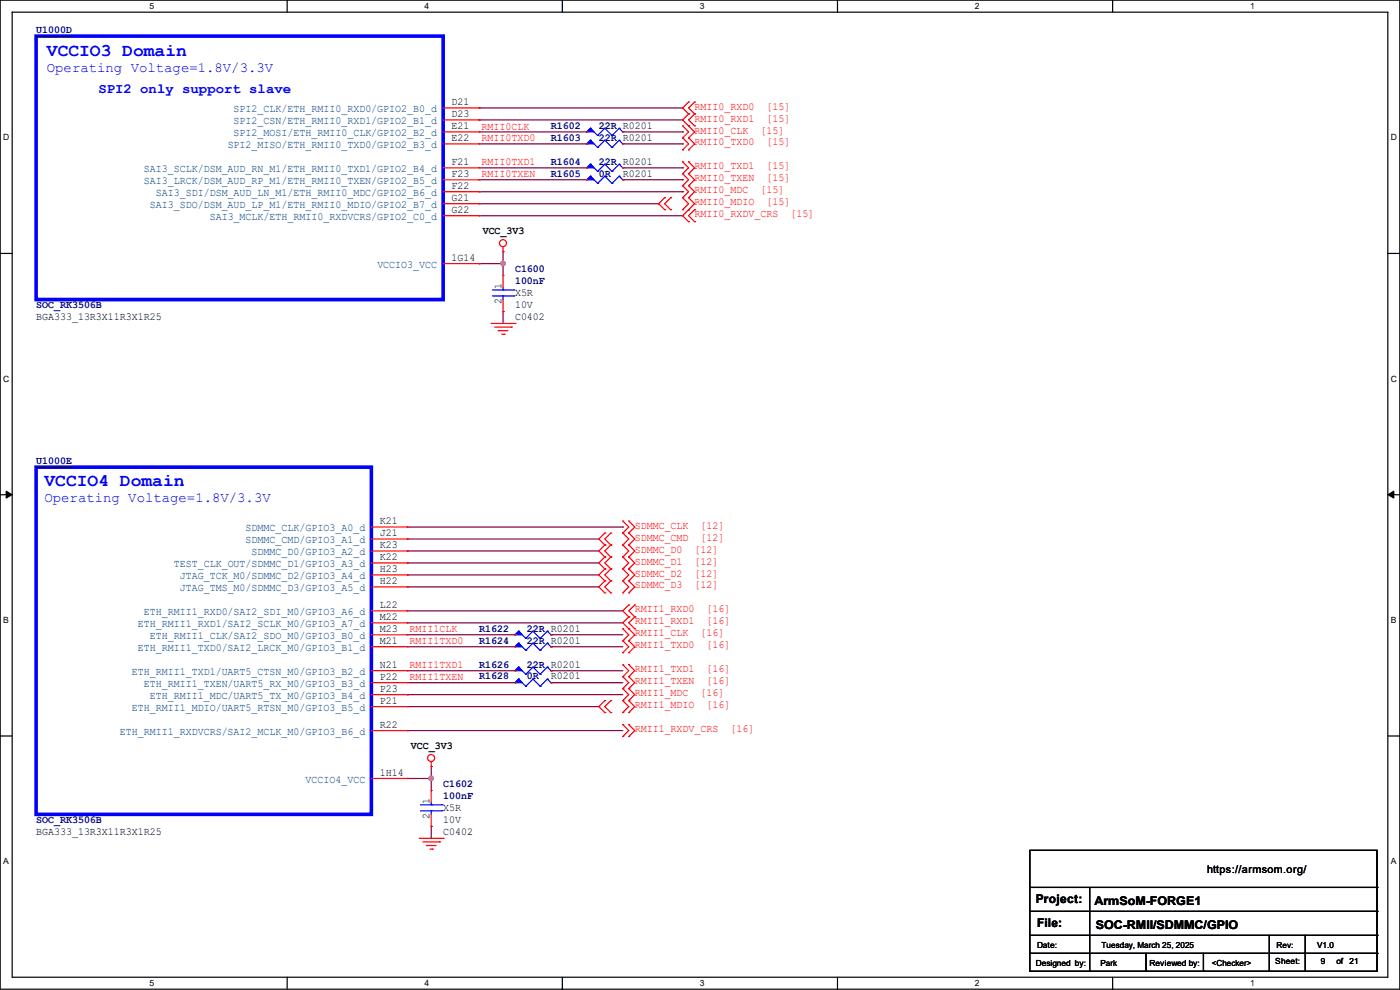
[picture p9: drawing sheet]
<svg xmlns="http://www.w3.org/2000/svg" width="297mm" height="210mm" viewBox="0 0 297 210" stroke-linecap="round" stroke-linejoin="round" font-family="sans-serif">
<path d="M0 0h297v209.8h-297zM2.6 2.6h291.8v204.7h-291.8z" fill="none" stroke="#000" stroke-width=".25"/>
<g fill="#fff">
<path d="M31.7 .3h1v2h-1z"/>
<path d="M31.7 207.6h1v1.9h-1z"/>
</g>
<path d="M60.9 0v2.6M60.9 207.3v2.5" fill="none" stroke="#000" stroke-width=".25"/>
<g fill="#fff">
<path d="M90.1 .3h1v2h-1z"/>
<path d="M90.1 207.6h1v1.9h-1z"/>
</g>
<path d="M119.3 0v2.6M119.3 207.3v2.5" fill="none" stroke="#000" stroke-width=".25"/>
<g fill="#fff">
<path d="M148.5 .3h.9v2h-.9z"/>
<path d="M148.5 207.6h.9v1.9h-.9z"/>
</g>
<path d="M177.7 0v2.6M177.7 207.3v2.5" fill="none" stroke="#000" stroke-width=".25"/>
<g fill="#fff">
<path d="M206.8 .3h1v2h-1z"/>
<path d="M206.8 207.6h1v1.9h-1z"/>
</g>
<path d="M236.1 0v2.6M236.1 207.3v2.5" fill="none" stroke="#000" stroke-width=".25"/>
<g fill="#fff">
<path d="M265.2 .3h1v2h-1z"/>
<path d="M265.2 207.6h1v1.9h-1z"/>
<path d="M.7 28.2h1.2v1.9h-1.2z"/>
<path d="M295.1 28.2h1.2v1.9h-1.2z"/>
<path d="M.7 79.3h1.2v2h-1.2z"/>
<path d="M295.1 79.3h1.2v2h-1.2z"/>
</g>
<path d="M0 53.8h2.6M294.4 53.8h2.6" fill="none" stroke="#000" stroke-width=".25"/>
<g fill="#fff">
<path d="M.7 130.5h1.2v2h-1.2z"/>
<path d="M295.1 130.5h1.1v2h-1.1z"/>
</g>
<path d="M0 104.9h2.6M294.4 104.9h2.6" fill="none" stroke="#000" stroke-width=".25"/>
<path d="M1.3 104.2l1.3 .7-1.3 .8zM294.4 104.9l1.3-.7v1.5z" fill="#000" stroke="#000" stroke-width=".21"/>
<g fill="#fff">
<path d="M.7 181.7h1.2v2h-1.2z"/>
<path d="M295.1 181.7h1.1v2h-1.1z"/>
</g>
<g fill="none" stroke="#000" stroke-width=".25">
<path d="M0 156.1h2.6M294.4 156.1h2.6M218.5 180.4h73.6v25.6h-73.6zM218.5 188.3h73.6M218.5 193.3h73.6M218.5 198.4h73.6M231.2 188.3v17.7M269.3 198.4v7.6M276.9 198.4v7.6M292.1 188.3h.1M292.1 193.3h.1M292.1 198.4h.1"/>
<path d="M218.5 202.2h73.6M231.2 206h.1M243.1 206h.1M243.1 202.2v3.8M255.3 206h.1M255.3 202.2v3.8M269.3 206h.1M276.9 206h.1M292.1 202.2h.1"/>
</g>
<g fill="none" stroke="#800040" stroke-width=".25">
<path d="M101.6 22.9h.1M101.6 25.4h.1M101.6 22.9h43.2M101.6 25.4h43.2M101.6 28h22.9M101.6 30.5h22.9M101.6 35.6h22.9M101.6 38.1h22.9M124.5 28h.1M124.5 30.5h.1M124.5 35.6h.1M124.5 38.1h.1"/>
<path d="M132.1 28h12.7M132.1 30.5h12.7M132.1 35.6h12.7M132.1 38.1h12.7M144.8 38.1h.1M144.8 28h.1M144.8 35.6h.1M144.8 30.5h.1M101.6 55.9h.1M101.6 55.9h5.1M101.6 40.7h43.2M101.6 43.2h38.1"/>
<path d="M101.6 45.8h43.2M106.7 53.4h.1M106.7 55.9h.1M106.7 53.4v5.1M139.7 43.2h.1M144.8 40.7h.1M144.8 45.8h.1M106.7 66.1h.1M106.7 66.1v2.5M86.4 114.3h.1M86.4 116.9h.1M86.4 119.4h.1"/>
<path d="M86.4 111.8h45.7M86.4 114.3h40.6M86.4 116.9h40.6M86.4 119.4h40.6M132.1 111.8h.1M86.4 122h.1M86.4 124.5h.1M86.4 129.6h.1M86.4 132.1h.1M86.4 122h40.6M86.4 124.5h40.6M86.4 129.6h45.7"/>
<path d="M86.4 132.1h45.7M86.4 134.7h22.9M86.4 137.2h22.9M109.3 134.7h.1M109.3 137.2h.1M116.9 137.2h.1M116.9 134.7h.1M116.9 134.7h15.2M116.9 137.2h15.2M86.4 147.4h.1M86.4 155h.1M86.4 142.3h22.9"/>
<path d="M86.4 144.8h22.9M86.4 147.4h45.7M86.4 149.9h40.6M86.4 155h45.7M109.3 142.3h.1M109.3 144.8h.1M116.9 144.8h.1M116.9 142.3h.1M116.9 142.3h15.2M116.9 144.8h15.2M127 149.9h.1M86.4 165.1h.1"/>
<path d="M86.4 165.1h5.1M91.5 162.6h.1M91.5 165.1h.1M91.5 175.3h.1M91.5 162.6v5.1M91.5 175.3v2.5"/>
</g>
<g fill="#f0f" stroke="#f0f" stroke-width=".25">
<circle cx="106.7" cy="55.9" r=".49"/>
<circle cx="91.5" cy="165.1" r=".49"/>
</g>
<g fill="none" stroke="#f00" stroke-width=".25">
<path d="M94 22.9h7.6M94 25.4h7.6M94 28h7.6M94 30.5h7.6M94 35.6h7.6M94 38.1h7.6M101.6 22.9h.1M101.6 25.4h.1M101.6 28h.1M101.6 30.5h.1M101.6 35.6h.1M101.6 38.1h.1"/>
<path d="M124.5 30.5h.1M124.5 28h.1M124.5 38.1h.1M124.5 35.6h.1M132.1 30.5h.1M132.1 28h.1M132.1 38.1h.1M132.1 35.6h.1M144.8 29.3h.1M144.8 26.7h.1M144.8 31.8h.1M144.8 36.9h.1"/>
<path d="M144.8 34.3h.1M144.8 39.4h.1M144.8 26.7l1.3 1.3-1.3 1.3M144.8 29.3l1.3 1.2-1.3 1.3M144.8 34.3l1.3 1.3-1.3 1.3M144.8 36.9l1.3 1.2-1.3 1.3M144.8 39.4l1.3 1.3-1.3 1.3M146.1 21.6h.1M146.1 24.2h.1M146.1 26.7h.1M146.1 29.3h.1M146.1 31.8h.1"/>
<path d="M146.1 36.9h.1M146.1 34.3h.1M146.1 39.4h.1M146.1 21.6l-1.3 1.3 1.3 1.3M146.1 24.2l-1.3 1.2 2.6 2.6-1.3 1.3M146.1 29.3l1.3 1.2-1.3 1.3M146.1 34.3l1.3 1.3-1.3 1.3M146.1 36.9l1.3 1.2-1.3 1.3M146.1 39.4l1.3 1.3-1.3 1.3M147.4 24.2h.1M147.4 21.6h.1M147.4 26.7h.1"/>
<path d="M147.4 21.6l-1.3 1.3 1.3 1.3M147.4 24.2l-1.3 1.2 1.3 1.3M94 40.7h7.6M94 43.2h7.6M94 45.8h7.6M94 55.9h7.6M101.6 40.7h.1M101.6 43.2h.1M101.6 45.8h.1M101.6 55.9h.1M106.7 53.4h.1M106.7 58.5h.1"/>
<path d="M106.7 52.4v1M106.7 58.5v2.5M141 42h.1M141 44.5h.1M141 42l-1.3 1.2 1.3 1.3M142.3 44.5h.1M142.3 42h.1M142.3 42l-1.3 1.2 1.3 1.3M144.8 42h.1M144.8 44.5h.1M144.8 42l1.3 1.2-1.3 1.3M146.1 42h.1"/>
<path d="M146.1 44.5h.1M146.1 47h.1M146.1 42l1.3 1.2-2.6 2.6 1.3 1.2M147.4 47h.1M147.4 44.5h.1M147.4 44.5l-1.3 1.3 1.3 1.2M104.2 68.6h5.1M104.9 69.4h3.6M105.7 70.1h.1M105.7 70.1h2M106.5 70.9h.5M106.7 66.1h.1"/>
<path d="M106.7 63.5v2.6M107 70.9h.1M108.5 69.4h.1M109.3 68.6h.1M78.8 111.8h7.6M78.8 114.3h7.6M78.8 116.9h7.6M78.8 119.4h7.6M86.4 111.8h.1M86.4 114.3h.1M86.4 116.9h.1M86.4 119.4h.1"/>
<path d="M128.3 113.1h.1M128.3 115.6h.1M128.3 118.2h.1M128.3 118.2l-1.3 1.2 1.3 1.3M128.3 113.1l-1.3 1.2 1.3 1.3M128.3 115.6l-1.3 1.3 1.3 1.3M129.6 115.6h.1M129.6 113.1h.1M129.6 118.2h.1M129.6 115.6l-1.3 1.3 1.3 1.3M129.6 113.1l-1.3 1.2 1.3 1.3M129.6 118.2l-1.3 1.2 1.3 1.3"/>
<path d="M132.1 113.1h.1M132.1 110.5h.1M132.1 115.6h.1M132.1 118.2h.1M132.1 110.5l1.3 1.3-1.3 1.3M132.1 118.2l1.3 1.2-1.3 1.3M132.1 113.1l1.3 1.2-1.3 1.3M132.1 115.6l1.3 1.3-1.3 1.3M133.4 113.1h.1M133.4 110.5h.1M133.4 115.6h.1M133.4 118.2h.1"/>
<path d="M133.4 110.5l1.3 1.3-1.3 1.3M133.4 113.1l1.3 1.2-1.3 1.3M133.4 115.6l1.3 1.3-1.3 1.3M133.4 118.2l1.3 1.2-1.3 1.3M78.8 122h7.6M78.8 124.5h7.6M78.8 129.6h7.6M78.8 132.1h7.6M78.8 134.7h7.6M78.8 137.2h7.6M86.4 122h.1M86.4 124.5h.1"/>
<path d="M86.4 129.6h.1M86.4 132.1h.1M86.4 134.7h.1M86.4 137.2h.1M109.3 134.7h.1M109.3 137.2h.1M116.9 134.7h.1M116.9 137.2h.1M128.3 120.7h.1M128.3 123.2h.1M128.3 125.8h.1M128.3 120.7l-1.3 1.3 1.3 1.2"/>
<path d="M128.3 123.2l-1.3 1.3 1.3 1.3M129.6 120.7h.1M129.6 123.2h.1M129.6 125.8h.1M129.6 120.7l-1.3 1.3 1.3 1.2M129.6 123.2l-1.3 1.3 1.3 1.3M132.1 120.7h.1M132.1 123.2h.1M132.1 125.8h.1M132.1 135.9h.1M132.1 133.4h.1M132.1 138.5h.1"/>
<path d="M132.1 120.7l1.3 1.3-1.3 1.2M132.1 123.2l1.3 1.3-1.3 1.3M132.1 133.4l1.3 1.3-1.3 1.2M132.1 135.9l1.3 1.3-1.3 1.3M133.4 120.7h.1M133.4 123.2h.1M133.4 125.8h.1M133.4 128.3h.1M133.4 130.9h.1M133.4 133.4h.1M133.4 135.9h.1M133.4 138.5h.1"/>
<path d="M133.4 120.7l1.3 1.3-1.3 1.2M133.4 123.2l1.3 1.3-1.3 1.3M133.4 128.3l-1.3 1.3 1.3 1.3M133.4 130.9l-1.3 1.2 2.6 2.6-1.3 1.2M133.4 135.9l1.3 1.3-1.3 1.3M134.7 130.9h.1M134.7 128.3h.1M134.7 133.4h.1M134.7 128.3l-1.3 1.3 1.3 1.3M134.7 130.9l-1.3 1.2 1.3 1.3M78.8 142.3h7.6M78.8 144.8h7.6"/>
<path d="M78.8 147.4h7.6M78.8 149.9h7.6M78.8 155h7.6M86.4 142.3h.1M86.4 144.8h.1M86.4 147.4h.1M86.4 149.9h.1M86.4 155h.1M109.3 144.8h.1M109.3 142.3h.1M116.9 144.8h.1M116.9 142.3h.1"/>
<path d="M128.3 148.6h.1M128.3 151.2h.1M128.3 148.6l-1.3 1.3 1.3 1.3M129.6 151.2h.1M129.6 148.6h.1M129.6 148.6l-1.3 1.3 1.3 1.3M132.1 156.3h.1M132.1 153.7h.1M132.1 143.6h.1M132.1 141h.1M132.1 146.1h.1M132.1 148.6h.1"/>
<path d="M132.1 151.2h.1M132.1 153.7l1.3 1.3-1.3 1.3M132.1 141l1.3 1.3-1.3 1.3M132.1 143.6l1.3 1.2-1.3 1.3M132.1 146.1l1.3 1.3-1.3 1.2M132.1 148.6l1.3 1.3-1.3 1.3M133.4 156.3h.1M133.4 153.7h.1M133.4 143.6h.1M133.4 141h.1M133.4 146.1h.1M133.4 148.6h.1"/>
<path d="M133.4 151.2h.1M133.4 153.7l1.3 1.3-1.3 1.3M133.4 141l1.3 1.3-1.3 1.3M133.4 143.6l1.3 1.2-1.3 1.3M133.4 146.1l1.3 1.3-1.3 1.2M133.4 148.6l1.3 1.3-1.3 1.3M78.8 165.1h7.6M86.4 165.1h.1M88.9 177.8h5.1M89.7 178.6h3.6M90.5 179.4h.1M90.5 179.4h2"/>
<path d="M91.5 162.6h.1M91.5 167.7h.1M91.5 175.3h.1M91.5 161.6v1M91.5 167.7v2.5M91.5 172.8v2.5M93.3 178.6h.1M94 177.8h.1M91.2 180.1h.5M91.7 180.1h.1"/>
<circle cx="106.7" cy="51.6" r=".74"/>
<circle cx="91.5" cy="160.8" r=".74"/>
</g>
<g fill="none" stroke="#00f" stroke-width=".25">
<path d="M125.3 29.8h.1M125.3 27.2h.1M125.3 37.4h.1M125.3 34.8h.1M125.3 29.8l-.8 .7M125.3 29.8l1.5 1.5M125.3 27.2l-.8 .8M125.3 27.2l1.5 1.5M125.3 37.4l-.8 .7M125.3 37.4l1.5 1.5M125.3 34.8l-.8 .8M125.3 34.8l1.5 1.6"/>
<path d="M126.8 31.3h.1M126.8 28.7h.1M126.8 38.9h.1M126.8 36.4h.1M128.3 29.8h.1M128.3 27.2h.1M128.3 37.4h.1M128.3 34.8h.1M128.3 29.8l-1.5 1.5M128.3 29.8l1.5 1.5M128.3 27.2l-1.5 1.5M128.3 27.2l1.5 1.5"/>
<path d="M128.3 37.4l-1.5 1.5M128.3 37.4l1.5 1.5M128.3 34.8l-1.5 1.6M128.3 34.8l1.5 1.6M129.8 31.3h.1M129.8 28.7h.1M129.8 38.9h.1M129.8 36.4h.1M131.4 29.8h.1M131.4 27.2h.1M131.4 37.4h.1M131.4 34.8h.1"/>
<path d="M131.4 29.8l-1.6 1.5M131.4 29.8l.7 .7M131.4 27.2l-1.6 1.5M131.4 27.2l.7 .8M131.4 37.4l-1.6 1.5M131.4 37.4l.7 .7M131.4 34.8l-1.6 1.6M131.4 34.8l.7 .8M132.1 30.5h.1M132.1 28h.1M132.1 38.1h.1M132.1 35.6h.1"/>
<path d="M104.4 62.8h4.6M104.4 61.5h4.6M106.7 61.5h.1M106.7 62.8h.1M106.7 61v.5M106.7 62.8v.7M109 62.8h.1M109 61.5h.1M110 133.9h.1M110 136.4h.1M110 133.9l-.7 .8M110 133.9l1.5 1.5"/>
<path d="M110 136.4l-.7 .8M110 136.4l1.5 1.6M111.5 135.4h.1M111.5 138h.1M113.1 133.9h.1M113.1 136.4h.1M113.1 133.9l-1.6 1.5M113.1 133.9l1.5 1.5M113.1 136.4l-1.6 1.6M113.1 136.4l1.5 1.6M114.6 135.4h.1M114.6 138h.1"/>
<path d="M116.1 133.9h.1M116.1 136.4h.1M116.1 133.9l-1.5 1.5M116.1 133.9l.8 .8M116.1 136.4l-1.5 1.6M116.1 136.4l.8 .8M116.9 134.7h.1M116.9 137.2h.1M110 144.1h.1M110 141.5h.1M110 144.1l-.7 .7M110 144.1l1.5 1.5"/>
<path d="M110 141.5l-.7 .8M110 141.5l1.5 1.5M111.5 145.6h.1M111.5 143h.1M113.1 144.1h.1M113.1 141.5h.1M113.1 144.1l-1.6 1.5M113.1 144.1l1.5 1.5M113.1 141.5l-1.6 1.5M113.1 141.5l1.5 1.5M114.6 145.6h.1M114.6 143h.1"/>
<path d="M116.1 144.1h.1M116.1 141.5h.1M116.1 144.1l-1.5 1.5M116.1 144.1l.8 .7M116.1 141.5l-1.5 1.5M116.1 141.5l.8 .8M116.9 144.8h.1M116.9 142.3h.1M89.2 172h4.6M89.2 170.7h4.6M91.5 170.7h.1M91.5 172h.1"/>
<path d="M91.5 170.2v.5M91.5 172v.8M93.8 172h.1M93.8 170.7h.1"/>
</g>
<g fill="#00f" stroke="#00f" stroke-width=".25">
<path d="M124.5 30.5l.8-.7 .7 .7z"/>
<path d="M125.3 27.2l.7 .8h-1.5z"/>
<path d="M110 133.9l.8 .8h-1.5z"/>
<path d="M125.3 37.4l.7 .7h-1.5z"/>
<path d="M109.3 137.2l.7-.8 .8 .8z"/>
<path d="M125.3 34.8l.7 .8h-1.5z"/>
<path d="M110 144.1l.8 .7h-1.5z"/>
<path d="M110 141.5l.8 .8h-1.5z"/>
</g>
<path d="M7.7 7.7h86.3v55.8h-86.3zM7.7 99.1h71.1v73.7h-71.1z" fill="none" stroke="#00f" stroke-width=".76"/>
<path d="M7.7 7.6h7.6M7.7 99.1h7.6" fill="none" stroke="#000080" stroke-width=".21"/>
<g font-size="3.8" fill="#00f">
<text x="9.9" y="11.9">VCCIO3 Domain</text>
<text x="9.4" y="103.1">VCCIO4 Domain</text>
</g>
<g font-size="3" fill="#00f">
<text x="9.9" y="15.4">Operating Voltage=1.8V/3.3V</text>
<text x="20.9" y="19.8">SPI2 only support slave</text>
<text x="9.4" y="106.6">Operating Voltage=1.8V/3.3V</text>
</g>
<g font-size="2.5">
<text x="219.8" y="191.6">Project:</text>
<text x="232.2" y="191.9">ArmSoM-FORGE1</text>
<text x="220" y="196.7">File:</text>
<text x="232.5" y="197">SOC-RMII/SDMMC/GPIO</text>
</g>
<g font-size="2.3" fill="#000080">
<text x="7.7" y="7">U1000D</text>
<text x="116.9" y="29.8">R1603</text>
<text x="116.9" y="27.3">R1602</text>
<text x="127" y="29.8">22R R0201</text>
<text x="127" y="27.3">22R R0201</text>
<text x="116.9" y="34.9">R1604</text>
<text x="127" y="34.9">22R R0201</text>
<text x="116.9" y="37.5">R1605</text>
<text x="127" y="37.5">0R</text>
<text x="109.3" y="57.8">C1600</text>
<text x="7.7" y="65.4">SOC_RK3506B</text>
<text x="109.3" y="60.3">100nF</text>
<text x="7.7" y="98.4">U1000E</text>
<text x="101.6" y="134">R1622</text>
<text x="101.6" y="136.5">R1624</text>
<text x="111.8" y="134">22R R0201</text>
<text x="111.8" y="136.5">22R R0201</text>
<text x="101.6" y="141.6">R1626</text>
<text x="111.8" y="141.6">22R R0201</text>
<text x="101.6" y="144.1">R1628</text>
<text x="111.8" y="144.1">0R</text>
<text x="94" y="167">C1602</text>
<text x="94" y="169.5">100nF</text>
<text x="7.7" y="174.6">SOC_RK3506B</text>
</g>
<g font-size="2.3" fill="#004080">
<text x="49.6" y="23.8">SPI2_CLK/ETH_RMII0_RXD0/GPIO2_B0_d</text>
<text x="49.6" y="26.4">SPI2_CSN/ETH_RMII0_RXD1/GPIO2_B1_d</text>
<text x="49.6" y="28.9">SPI2_MOSI/ETH_RMII0_CLK/GPIO2_B2_d</text>
<text x="48.3" y="31.5">SPI2_MISO/ETH_RMII0_TXD0/GPIO2_B3_d</text>
<text x="30.5" y="36.5">SAI3_SCLK/DSM_AUD_RN_M1/ETH_RMII0_TXD1/GPIO2_B4_d</text>
<text x="30.5" y="39.1">SAI3_LRCK/DSM_AUD_RP_M1/ETH_RMII0_TXEN/GPIO2_B5_d</text>
<text x="33.1" y="41.6">SAI3_SDI/DSM_AUD_LN_M1/ETH_RMII0_MDC/GPIO2_B6_d</text>
<text x="31.8" y="44.2">SAI3_SDO/DSM_AUD_LP_M1/ETH_RMII0_MDIO/GPIO2_B7_d</text>
<text x="44.5" y="46.7">SAI3_MCLK/ETH_RMII0_RXDVCRS/GPIO2_C0_d</text>
<text x="80.1" y="56.9">VCCIO3_VCC</text>
<text x="52.1" y="112.7">SDMMC_CLK/GPIO3_A0_d</text>
<text x="52.1" y="115.3">SDMMC_CMD/GPIO3_A1_d</text>
<text x="53.4" y="117.8">SDMMC_D0/GPIO3_A2_d</text>
<text x="36.9" y="120.4">TEST_CLK_OUT/SDMMC_D1/GPIO3_A3_d</text>
<text x="38.1" y="122.9">JTAG_TCK_M0/SDMMC_D2/GPIO3_A4_d</text>
<text x="38.1" y="125.4">JTAG_TMS_M0/SDMMC_D3/GPIO3_A5_d</text>
<text x="30.5" y="130.5">ETH_RMII1_RXD0/SAI2_SDI_M0/GPIO3_A6_d</text>
<text x="29.3" y="133.1">ETH_RMII1_RXD1/SAI2_SCLK_M0/GPIO3_A7_d</text>
<text x="31.8" y="135.6">ETH_RMII1_CLK/SAI2_SDO_M0/GPIO3_B0_d</text>
<text x="28" y="143.2">ETH_RMII1_TXD1/UART5_CTSN_M0/GPIO3_B2_d</text>
<text x="29.3" y="138.1">ETH_RMII1_TXD0/SAI2_LRCK_M0/GPIO3_B1_d</text>
<text x="30.5" y="145.8">ETH_RMII1_TXEN/UART5_RX_M0/GPIO3_B3_d</text>
<text x="31.8" y="148.3">ETH_RMII1_MDC/UART5_TX_M0/GPIO3_B4_d</text>
<text x="25.4" y="155.9">ETH_RMII1_RXDVCRS/SAI2_MCLK_M0/GPIO3_B6_d</text>
<text x="28" y="150.8">ETH_RMII1_MDIO/UART5_RTSN_M0/GPIO3_B5_d</text>
<text x="64.8" y="166.1">VCCIO4_VCC</text>
</g>
<g font-size="2.3">
<text x="95.8" y="22.4">D21</text>
<text x="95.8" y="24.9">D23</text>
<text x="95.8" y="27.4">E21</text>
<text x="95.8" y="30">E22</text>
<text x="95.8" y="35.1">F21</text>
<text x="95.8" y="37.6">F23</text>
<text x="95.8" y="40.1">F22</text>
<text x="132.1" y="37.5">R0201</text>
<text x="95.8" y="42.7">G21</text>
<text x="95.8" y="45.2">G22</text>
<text x="102.4" y="49.7">VCC_3V3</text>
<text x="95.8" y="55.4">1G14</text>
<text x="106.4" y="64.6" transform="rotate(-90 106.4 64.6)">2</text>
<text x="106.4" y="61.3" transform="rotate(-90 106.4 61.3)">1</text>
<text x="109.3" y="62.9">X5R</text>
<text x="109.3" y="65.4">10V</text>
<text x="7.7" y="67.9">BGA333_13R3X11R3X1R25</text>
<text x="109.3" y="67.9">C0402</text>
<text x="80.6" y="111.3">K21</text>
<text x="80.6" y="113.8">J21</text>
<text x="80.6" y="116.3">K23</text>
<text x="80.6" y="118.9">K22</text>
<text x="80.6" y="121.4">H23</text>
<text x="80.6" y="124">H22</text>
<text x="80.6" y="129">L22</text>
<text x="80.6" y="131.6">M22</text>
<text x="80.6" y="134.1">M23</text>
<text x="80.6" y="136.7">M21</text>
<text x="80.6" y="141.7">N21</text>
<text x="80.6" y="144.3">P22</text>
<text x="80.6" y="146.8">P23</text>
<text x="80.6" y="149.4">P21</text>
<text x="116.9" y="144.1">R0201</text>
<text x="80.6" y="154.4">R22</text>
<text x="87.2" y="158.9">VCC_3V3</text>
<text x="80.6" y="164.6">1H14</text>
<text x="91.1" y="173.8" transform="rotate(-90 91.1 173.8)">2</text>
<text x="91.1" y="170.5" transform="rotate(-90 91.1 170.5)">1</text>
<text x="94" y="172.1">X5R</text>
<text x="7.7" y="177.2">BGA333_13R3X11R3X1R25</text>
<text x="94" y="177.2">C0402</text>
<text x="94" y="174.6">10V</text>
<text x="256.1" y="185.3">https://armsom.org/</text>
</g>
<g font-size="2.3" fill="#f00">
<text x="147.4" y="23.2">RMII0_RXD0</text>
<text x="162.6" y="23.2">[15]</text>
<text x="102.2" y="27.5">RMII0CLK</text>
<text x="147.4" y="25.8">RMII0_RXD1</text>
<text x="147.4" y="28.3">RMII0_CLK</text>
<text x="161.3" y="28.3">[15]</text>
<text x="162.6" y="25.8">[15]</text>
<text x="102.2" y="30">RMII0TXD0</text>
<text x="102.2" y="35.1">RMII0TXD1</text>
<text x="147.4" y="30.9">RMII0_TXD0</text>
<text x="147.4" y="35.9">RMII0_TXD1</text>
<text x="162.6" y="30.9">[15]</text>
<text x="162.6" y="35.9">[15]</text>
<text x="102.2" y="37.6">RMII0TXEN</text>
<text x="147.4" y="38.5">RMII0_TXEN</text>
<text x="147.4" y="41">RMII0_MDC</text>
<text x="161.3" y="41">[15]</text>
<text x="162.6" y="38.5">[15]</text>
<text x="147.4" y="43.6">RMII0_MDIO</text>
<text x="147.4" y="46.1">RMII0_RXDV_CRS</text>
<text x="162.6" y="43.6">[15]</text>
<text x="167.7" y="46.1">[15]</text>
<text x="134.7" y="112.1">SDMMC_CLK</text>
<text x="148.6" y="112.1">[12]</text>
<text x="134.7" y="114.7">SDMMC_CMD</text>
<text x="134.7" y="117.2">SDMMC_D0</text>
<text x="134.7" y="119.8">SDMMC_D1</text>
<text x="147.4" y="117.2">[12]</text>
<text x="147.4" y="119.8">[12]</text>
<text x="148.6" y="114.7">[12]</text>
<text x="134.7" y="122.3">SDMMC_D2</text>
<text x="134.7" y="124.8">SDMMC_D3</text>
<text x="147.4" y="122.3">[12]</text>
<text x="147.4" y="124.8">[12]</text>
<text x="134.7" y="129.9">RMII1_RXD0</text>
<text x="149.9" y="129.9">[16]</text>
<text x="86.9" y="134.2">RMII1CLK</text>
<text x="86.9" y="136.7">RMII1TXD0</text>
<text x="134.7" y="132.5">RMII1_RXD1</text>
<text x="134.7" y="135">RMII1_CLK</text>
<text x="134.7" y="137.5">RMII1_TXD0</text>
<text x="148.6" y="135">[16]</text>
<text x="149.9" y="132.5">[16]</text>
<text x="149.9" y="137.5">[16]</text>
<text x="86.9" y="141.8">RMII1TXD1</text>
<text x="134.7" y="142.6">RMII1_TXD1</text>
<text x="149.9" y="142.6">[16]</text>
<text x="86.9" y="144.3">RMII1TXEN</text>
<text x="134.7" y="145.2">RMII1_TXEN</text>
<text x="134.7" y="147.7">RMII1_MDC</text>
<text x="148.6" y="147.7">[16]</text>
<text x="149.9" y="145.2">[16]</text>
<text x="134.7" y="155.3">RMII1_RXDV_CRS</text>
<text x="134.7" y="150.2">RMII1_MDIO</text>
<text x="149.9" y="150.2">[16]</text>
<text x="155" y="155.3">[16]</text>
</g>
<g font-size="1.8">
<text x="31.7" y="1.9">5</text>
<text x="90.1" y="1.9">4</text>
<text x="148.5" y="1.9">3</text>
<text x="206.8" y="1.9">2</text>
<text x="265.2" y="1.9">1</text>
<text x=".7" y="29.8">D</text>
<text x="295.1" y="29.8">D</text>
<text x=".7" y="80.9">C</text>
<text x="295.1" y="80.9">C</text>
<text x=".7" y="132.1">B</text>
<text x="295.1" y="132.1">B</text>
<text x=".7" y="183.3">A</text>
<text x="295.1" y="183.3">A</text>
<text x="220" y="201">Date:</text>
<text x="233.7" y="201">Tuesday, March 25, 2025</text>
<text x="279.4" y="201">V1.0</text>
<text x="31.7" y="209.2">5</text>
<text x="90.1" y="209.2">4</text>
<text x="148.5" y="209.2">3</text>
<text x="206.8" y="209.2">2</text>
<text x="219.8" y="204.9">Designed by:</text>
<text x="233.5" y="204.9">Park</text>
<text x="243.9" y="204.9">Reviewed by:</text>
<text x="257.1" y="204.9">&lt;Checker&gt;</text>
<text x="265.2" y="209.2">1</text>
<text x="270.6" y="204.6">Sheet:</text>
<text x="280.2" y="204.6">9</text>
<text x="283.5" y="204.6">of</text>
<text x="286.3" y="204.6">21</text>
</g>
<text font-size="1.7" x="270.8" y="201">Rev:</text>
</svg>
